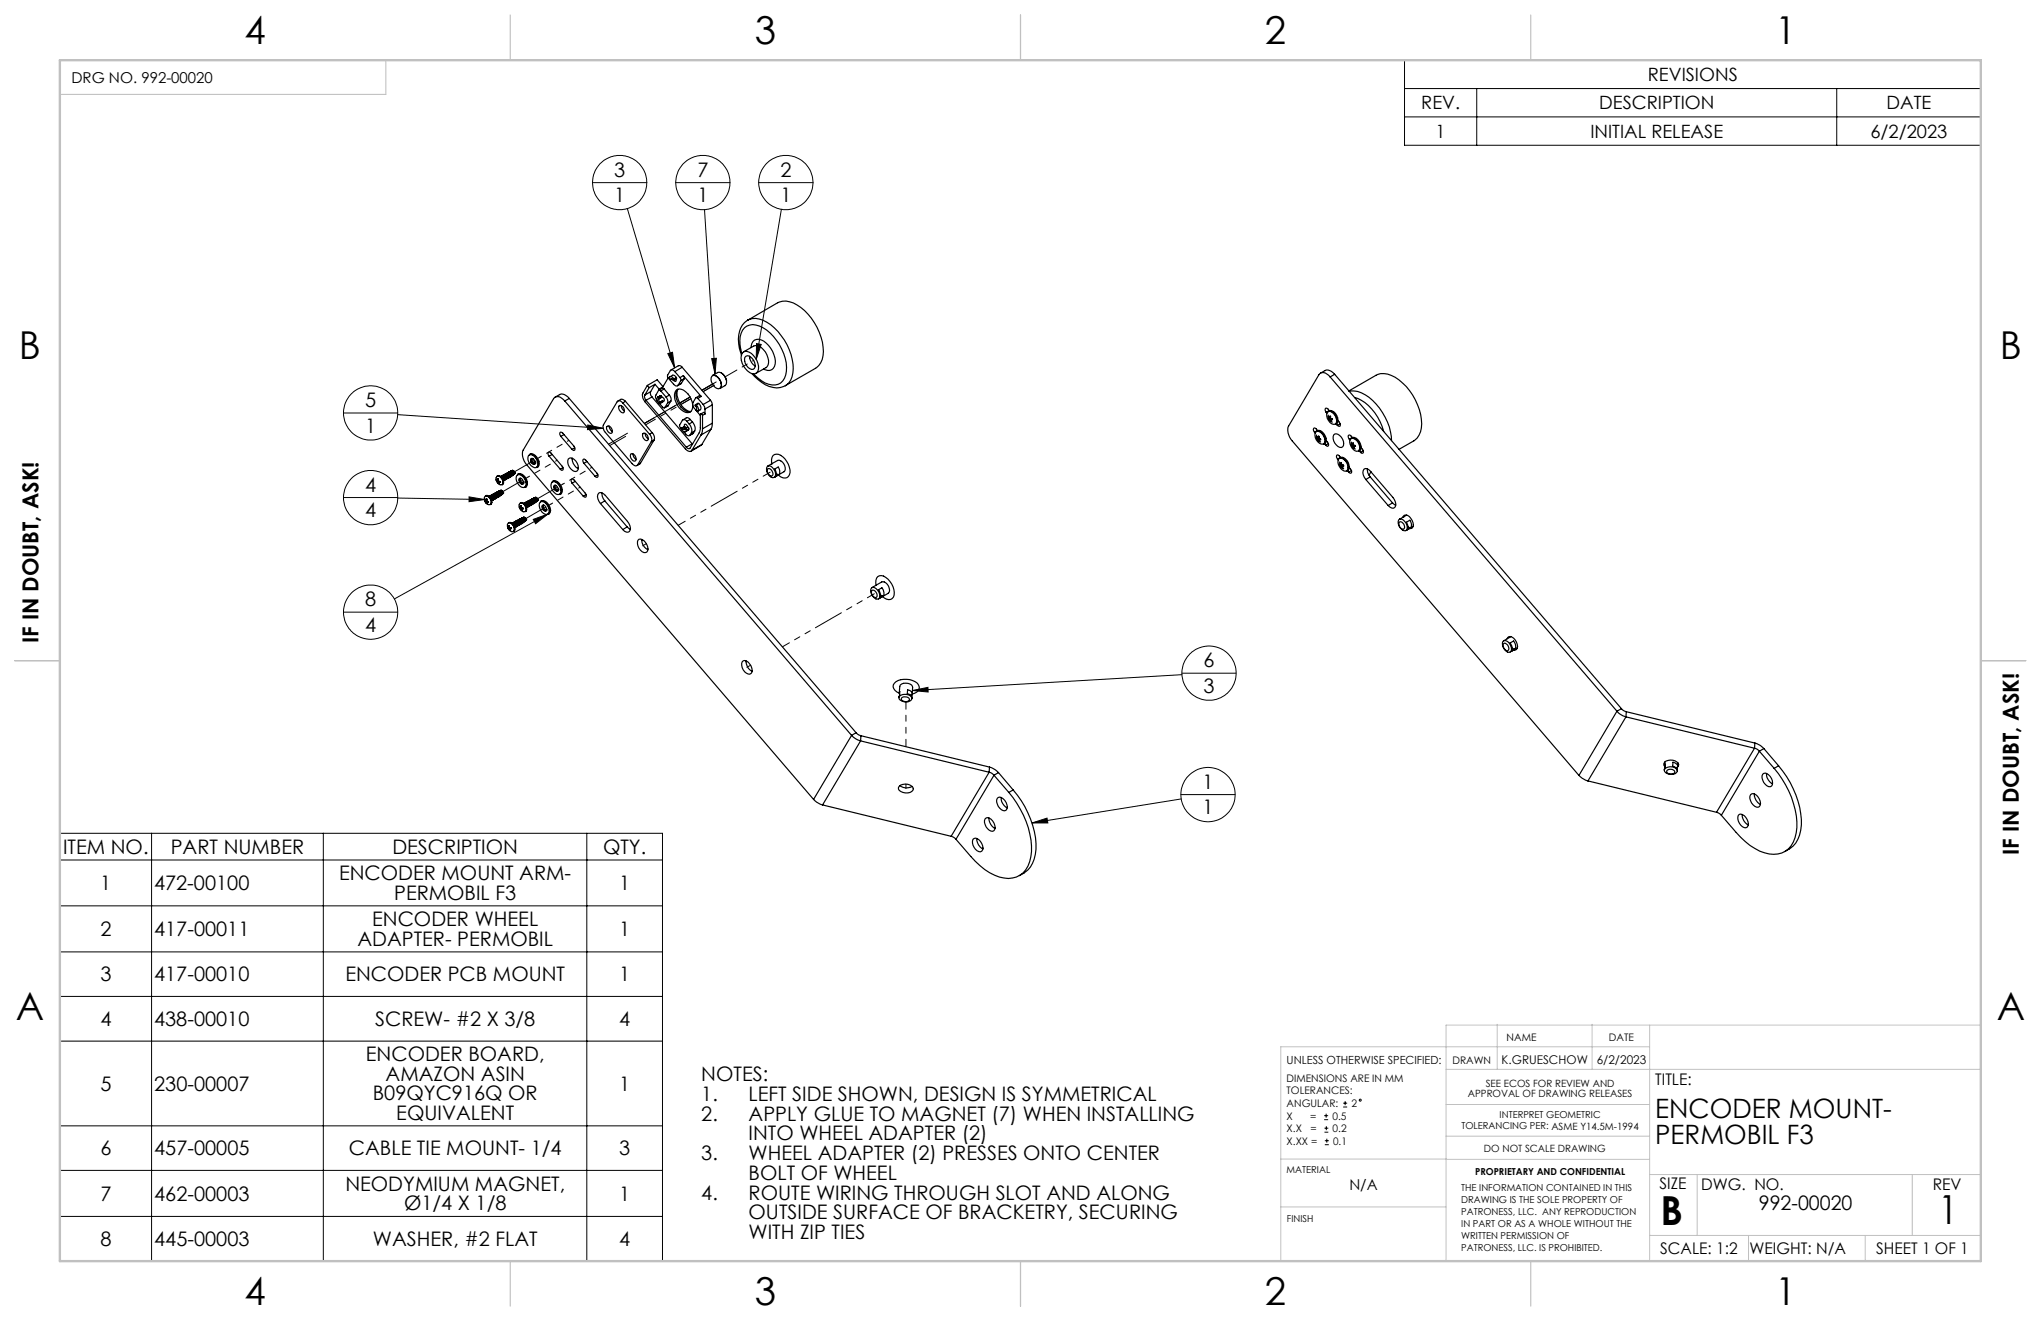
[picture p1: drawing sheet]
<svg xmlns="http://www.w3.org/2000/svg" width="432mm" height="279mm" viewBox="0 0 432 279" stroke-linecap="round" stroke-linejoin="round" font-family="sans-serif">
<g fill="none" stroke="#000" stroke-width=".21">
<path d="M297.1 12.7h122v18h-122zM297.1 18.7h122M312.4 18.7v12M388.6 18.7v12M125.3 38.6h11.5M142.9 38.6h11.5M160.5 38.6h11.5M297.1 24.7h122M132.7 44.1l10 33.7M149 44.3l2.3 34.8M165.3 44.3l-5.3 31.7M141.3 74.8l1-.3 .4 3.3z"/>
<path d="M150.6 75.8h1l-.3 3.3zM160.1 72.7l.9 .1-1 3.2zM72.7 87.3h11.4M84.1 87.7l43.5 2.9M124.4 89.9l3.2 .7-3.3 .3zM72.7 105.2h11.4M84.1 105.3l18.5 .4M99.2 105.1l3.4 .6-3.4 .4zM112.8 109.9l3.1-1.2-2.6 2.1zM115.9 108.7l-32.5 18M72.7 129.5h11.4M193 146l3.3-.6 .1 1z"/>
<path d="M250 142.4h11.5M250 142.7l-57 3.3M12.7 176.2h127.5v90.5h-127.5zM32.1 176.2v90.5M68.4 176.2v90.5M124.1 176.2v90.5M218.3 174.1l3.2-1.1 .2 1.1zM249.8 168.1h11.5M249.9 169l-31.6 5.1M12.7 181.9h127.5M12.7 191.6h127.5M12.7 201.3h127.5"/>
<path d="M12.7 210.7h127.5M12.7 220.2h127.5M12.7 238.1h127.5M280.1 236.8h.9M280.1 236h.9M280.2 239.5h.8M280.2 238.6h.8M280.6 235.5v.9M280.6 238.2v.8M284.2 234.1h.8M284.2 233.3h.8M284.6 232.9v.9"/>
<path d="M12.7 247.5h127.5M12.7 257.3h127.5M280.3 242.1h.8M280.3 241.3h.8M280.7 240.8v.9"/>
<circle cx="131.1" cy="38.6" r="5.7"/>
<circle cx="148.7" cy="38.6" r="5.7"/>
<circle cx="166.3" cy="38.6" r="5.7"/>
<circle cx="78.4" cy="87.3" r="5.7"/>
<circle cx="78.4" cy="105.2" r="5.7"/>
<circle cx="78.4" cy="129.5" r="5.7"/>
<circle cx="255.8" cy="142.4" r="5.7"/>
<circle cx="255.6" cy="168.1" r="5.7"/>
<circle cx="287.8" cy="232.7" r=".21"/>
</g>
<g fill="none" stroke="#c0c0c0" stroke-width=".21">
<path d="M12.7 12.7h68.9v7.3h-68.9zM316.8 216.6v9.6M336.8 216.6v9.6M349 216.8v49.9M419.1 216.8h-113.2v49.7M305.9 226.2h113.2M305.9 233.6h43.1M349 221.4h-78v45.1M271 255.3h34.9M271 245.1h35M305.9 240.3h43.1M306 245.2h43"/>
<path d="M349 248.4h70.1M359.1 248.4v12.9M404.6 248.4v12.9M349 261.3h70.1M369.9 261.3v5.4M394.6 261.3v5.4"/>
</g>
<path d="M108 3.2v9.5M215.9 3.2v9.5M323.8 3.2v9.5M3.1 139.7h9.6M419.1 139.7h9.5M108 266.7v9.6M215.9 266.7v9.6M323.8 266.7v9.6" fill="none" stroke="#c0c0c0" stroke-width=".25"/>
<path d="M12.7 12.7h406.4v254h-406.4z" fill="none" stroke="#c0c0c0" stroke-width=".5"/>
<path d="M141.3 74.8l1-.3 .4 3.3zM150.6 75.8h1l-.3 3.3zM160.1 72.7l.9 .1-1 3.2zM193 146l3.3-.6 .1 1zM218.3 174.1l3.2-1.1 .2 1.1zM99.2 105.1l3.4 .6-3.4 .4zM124.4 89.9l3.2 .7-3.3 .3zM112.8 109.9l3.1-1.2-2.6 2.1z" fill="#000"/>
<g fill="none" stroke="#000" stroke-width=".25">
<path d="M141.4 79.9l-1.3 2.2M141.7 79.7l.8-.4 .6 .6M142.8 78.6a.57 .57 0 0 0-1-.2l-.6 1.3 1.3 1.6a.58 .58 0 0 0 1 .2M142.8 78.6l1.1 1.3M143.1 79.9l.1 .2-.6 .4v.1h.4v-.4M143.1 79.9l-.5 .3M143.9 79.9l.1 .6M144.3 77.7l-.4-.3-.4-.1-1.5 .9M144.3 77.7l-1.5 .9M144.3 77.7l6 7M144.6 79.4l.1 .7M144.6 79.4l3.7 4.5"/>
<path d="M144.6 79.4l-.7 .5M150.6 79.6a1.34 1.34 0 0 1 1.8 1 1.03 1.03 0 0 1-.4 1.6 2.05 2.05 0 0 1-1.4-2.6zM150.7 79.4l1.1-.6a1.46 1.46 0 0 1 1.7 1.2 1.28 1.28 0 0 1-.1 1.6l-1.1 .6a1.88 1.88 0 0 0-1.5-2.8zM152.6 78.9a2.34 2.34 0 0 1 1.1 1.6M157 74.8a5.7 5.7 0 0 1 .5-5.5 3.2 3.2 0 0 1 3.9 0 10.6 10.6 0 0 1 5 9.2 2.86 2.86 0 0 1-1.5 2.7 2.86 2.86 0 0 1-3-.2l-1.5-1-1-.9M157 74.8a1.5 1.5 0 0 1 2.4 .4 3.2 3.2 0 0 1 .8 3.6 1.34 1.34 0 0 1-2.1-.4 3.5 3.5 0 0 1-1.1-3.6zM157.3 74.4l2.2-1.2a2.11 2.11 0 0 1 2.4 1.2 2.6 2.6 0 0 1 .2 3.4l-2.2 1.2M157.8 75.4a1.72 1.72 0 0 1 2 1.8l-.2 .7a1.37 1.37 0 0 1-1.9-1 1.33 1.33 0 0 1 .1-1.5zM158.3 67.7a4.7 4.7 0 0 0-2 5l.6 2.5M158.6 75.4a2.56 2.56 0 0 0 1.2 2M158.9 73.5a1.59 1.59 0 0 1 .8-1.6 1.59 1.59 0 0 1 1.9 .2 5.3 5.3 0 0 1 2.3 5.4 1.49 1.49 0 0 1-2.4 .6M159.1 79a6.7 6.7 0 0 0 6 3l1.1-.4 6.3-3.7a4.2 4.2 0 0 0 1.6-4.5 12.3 12.3 0 0 0-6.3-9.3 3.8 3.8 0 0 0-3.3-.1l-6.3 3.7a3.9 3.9 0 0 1 4 .5 12 12 0 0 1 5.5 10.7 3.5 3.5 0 0 1-1.5 2.7"/>
<path d="M279.4 78.9a2.01 2.01 0 0 1 1.6-.6l.7 .3 .7 .6M281.4 79.7l-.3-.3a1.31 1.31 0 0 0-2.1-.2l-6.4 10.9a3.1 3.1 0 0 0 .8 3.2l60.6 70.7M281.4 79.7l60.7 70.7M282.4 79.2l-1 .5M282.4 79.2l60.6 70.7M107.4 100h.1M107.5 100l-.3 .2M107.5 100l.6 .5M107.5 100h.1M107.7 99.8h.1M107.8 99.8l-.2 .2M107.8 99.8l.3 .2"/>
<path d="M107.8 99.8h.1M107.8 99.8l.6 .5M108 99.9a.39 .39 0 0 1 .4 .1 .39 .39 0 0 1 0 .4M108 99.7h.1M108.1 99.7l-.2 .1M108.1 99.7l.6 .5M108.1 99.7h.1M108.1 99.7l.3 .1 .3 .3M108.3 99.7a.38 .38 0 0 1 .4 .1 .38 .38 0 0 1 .1 .5M108.4 99.6l-.2 .1M108.4 99.6l.5 .4M108.5 99.5l.5 .5"/>
<path d="M108.5 99.5l-.2 .1M108.5 99.5l-.1 .1M109 100h.1M109 100h-.1M111.8 96.4a.89 .89 0 0 1 1.5 .4 1.35 1.35 0 0 1 0 2.1 1.96 1.96 0 0 1-1.5-2.5zM112 96.1a1.32 1.32 0 0 1 1.8 .9 1.15 1.15 0 0 1-.2 1.9 1.88 1.88 0 0 0-1.3-2.8zM112.3 97.1a.68 .68 0 0 1 .8 .2 .68 .68 0 0 1 0 .8h-.4l-.3-.3zM112.6 97a.8 .8 0 0 0 .6 1M112.8 97h-.3a.69 .69 0 0 0 .6 1l.1-.2M113.3 97.5v.4a.39 .39 0 0 1-.6 .2l-.3-.4M116.2 96.5l-.3-.6 .3-.3 2.9 3.2v.6l-.2 .1-.4-.3M116.2 96.5l2.3 2.7"/>
<path d="M116.8 96.1l-.6 .4M117.4 84a2.01 2.01 0 0 1 1.7-.6l.7 .3 .6 .6M118.6 92.3l-.2-.4 .2-.5 .5 .2 2.3 2.8 .2 .4v.4l-.2 .1-.4-.3M118.6 92.3l2.4 2.7M119.1 98.9l-.6 .3M119.3 91.9l-.7 .4M119.5 84.8l-.3-.3a1.29 1.29 0 0 0-2.1-.2l-6.4 10.9a3.1 3.1 0 0 0 .8 3.2l60.6 70.7M119.5 84.8l60.7 70.7M120.2 97.1a1.28 1.28 0 0 1 1.9 .9 1.25 1.25 0 0 1-.3 1.7 2.08 2.08 0 0 1-1.6-2.6zM120.4 84.3l-.9 .5M120.4 84.3l60.7 70.7M121.1 96.9a2.32 2.32 0 0 0 1.2 2.2"/>
<path d="M121.6 94.7l-.6 .3M123.5 98l-.2-.6 .3-.3 2.8 3.2 .1 .4-.1 .3-.5-.2M123.5 98l2.4 2.8M124.2 97.6l-.7 .4M128.4 90.2l.2-.1a1 1 0 0 1 .7 1.6 1.11 1.11 0 0 1-.9-1.5zM128.9 90.1l.1 .6 .5 .6M130.7 84.8l.8-.4 .8 .5M131 85.9a.88 .88 0 0 1 1 .3 .88 .88 0 0 1-.1 1.1 1.11 1.11 0 0 1-.9-1.4zM131.4 85.8l.2 .6 .5 .6M131.8 85.2a.74 .74 0 0 0-1.2-.2l-2.9 4.9a1.67 1.67 0 0 0 .4 1.5l5.6 6.7a.7 .7 0 0 0 1.2 .2M131.8 85.2l5.6 6.6M132.3 84.9l-.5 .3"/>
<path d="M132.3 84.9l5.7 6.6M133.4 96.1l.2-.1a1.01 1.01 0 0 1 .8 1.5 1.06 1.06 0 0 1-1-1.4zM133.9 96l.2 .6 .5 .6M135.5 98l-.7 .5M135.5 98l-.6 .3M136 91.8l.1-.2a1.01 1.01 0 0 1 .8 1.6 1.06 1.06 0 0 1-.9-1.4zM136.4 83.6v.6l.3 .5M136.5 91.7l.1 .6 .6 .5M136.7 84.7l8.5 9.9M136.9 81.5l-.9 1.6a1.85 1.85 0 0 0 .5 1.9l8.5 9.9a.87 .87 0 0 0 1.4 .3M136.9 81.5l.4 .5M136.9 81.5l2.1-1.2 1.3 1.5"/>
<path d="M137.3 82l-.9 1.6M137.4 91.8a1.47 1.47 0 0 1 .4 1.6M137.7 82.8a1.11 1.11 0 0 0 .2 1.2M137.7 82.8l-1.3 .8M137.8 93.4l-2.9 4.9M137.9 84l8.5 9.9M137.9 84l-1.2 .7M138 91.5a1.47 1.47 0 0 1 .4 1.6M138 91.5l-.6 .3M138.4 93.1l-.6 .3M138.4 93.1l-2.9 4.9M138.6 81.3l-.9 1.5"/>
<path d="M138.6 81.3l.9 1M138.6 81.3l-1.3 .7M139.2 84a.88 .88 0 0 0 .5 1.3v-.1M139.2 84l.3 .2M139.4 84.3l-.1 .3 .3 .5M139.5 82.3l.1 .1M139.5 84.2l-.1 .1M139.6 85.4l.6 .8 .2 .1 .3-.1M139.6 85.1l.1 .1M139.7 83.7l.3 .3M139.7 83.7h.1M139.7 83.7l-.5 .3"/>
<path d="M139.8 82.7l-.2-.2-.3 .1-.5 .9a1.22 1.22 0 0 0 .3 1.4M139.8 82.7l1.1 1.3M139.9 84.1a.49 .49 0 0 1 .6 .2 .49 .49 0 0 1-.1 .6l-.3-.1M139.9 84.1l-.5 .2M140 84l-.1 .1M140 84l-.5 .2M140.1 84.8l.1 .1M140.1 84.8l-.5 .3M140.2 84.9v.2l-.5 .3M140.2 84.9l-.5 .3M140.3 81.8l-.8 .5M140.5 82.3l-.3-.2-.8 .4"/>
<path d="M140.5 82.3l1.1 1.3M140.5 82.3l-.7 .4M140.9 84a1.35 1.35 0 0 1 .3 1.3M141.2 85.3l-.5 .9M141.4 85.8l-.8 .5M141.4 85.8l-.7 .4M141.6 83.6a1.27 1.27 0 0 1 .3 1.2M141.6 83.6l-.7 .4M141.9 80.3h-.1M141.9 80.3l.2-.1-.3 .1M141.9 84.8l-.5 1M141.9 84.8l-.7 .5"/>
<path d="M142.6 80.2l-.1-.2a.45 .45 0 0 0-.5-.4 .45 .45 0 0 0-.4 .5l.2 .2M142.6 80.2v.2h-.2a.29 .29 0 0 0-.2-.3 .29 .29 0 0 0-.3 .2M143.4 82.3a2.59 2.59 0 0 0 .3 3.2 2.55 2.55 0 0 0 2.5 1.6M143.4 82.3a3.9 3.9 0 0 0 2.7 4.7M144 80.5l-.5 1M144.2 81l-.9 .6M144.2 81l-.7 .5M144.3 90.5l-.1 .1a.67 .67 0 0 0 1 .6v-.2M144.3 90.5l.1 .1M144.4 90.6a.29 .29 0 0 0 .3 .3 .29 .29 0 0 0 .3-.2M144.6 91.3l.5 .5a.62 .62 0 0 0 .9 .2M144.7 80.1l-.5 .9"/>
<path d="M144.7 80.1l-.7 .4M144.8 90.2l.1 .1M144.8 90.2l-.6 .4M144.8 90.2l-.5 .3M144.9 90.3l-.1-.4a.45 .45 0 0 1 .5 0 .45 .45 0 0 1 .2 .5M144.9 90.3l-.5 .3M145 90.7l.2 .3M145.3 89.1a.58 .58 0 0 0-.9-.2l-.6 1.1 .4 .8M145.3 89.1l.5 .6M145.5 90.4l.2 .3M145.5 90.4h.1M145.5 90.4l-.5 .3"/>
<path d="M145.7 90.7l-.7 .6M145.7 90.7l-.5 .3M145.8 89.7a1.85 1.85 0 0 1 .5 1.9M146 88.7l-.7-.4-.8 .5M146 88.7l.5 .6M146 88.7l-.7 .4M146.3 91.6l-.3 .4M146.4 93.9h.1M146.4 93.9l-1.2 .7M146.5 89.3a1.85 1.85 0 0 1 .5 1.9M146.5 89.3l-.7 .4M146.5 85.5a3.7 3.7 0 0 0-2.8-3.2 1.57 1.57 0 0 0-.9 2.3 3.5 3.5 0 0 0 2.8 2.7 1.22 1.22 0 0 0 .9-1.6"/>
<path d="M146.7 91.6l-.8 .5M146.7 91.6l-.7 .4M147 91.2l-.3 .4M147 91.2l-.7 .4M147.2 85.7l-.1-.1v.2a.84 .84 0 0 1 .2 1l.3 .2M147.2 85.7a.94 .94 0 0 1 .4 1.3M147.6 84.3l-.4-.2-.6 1a1.27 1.27 0 0 0 .3 1.3l1.3 1.5M147.6 84.3l1.2 1.2M147.8 85.3a.97 .97 0 0 1 .3 1.4l-.5 .3M147.8 85.3l-.7 .3M147.8 85.3l-.6 .4M148.3 87.5l.6-.3 .3 .4"/>
<path d="M148.3 92l-1.9 3.2M148.3 83.9l-.3-.2-.8 .4M148.3 83.9l-.7 .4M148.5 94l-2.3 1.4M148.5 94l-2.1 1.2M148.6 90.7l-.3 1.3M148.6 87.8l-.3-.3-.1 .3v3l-.2 .6-2 3.4a.5 .5 0 0 1-.8-.2M148.6 87.8v2.9M148.8 85.5l.4 1M149.2 87.6l-.6 .2M149.2 86.5v1.1M150.3 84.7l.4 .9"/>
<path d="M150.3 84.7l-1.5 .8M150.4 90.8l-2.1 1.2M150.4 90.8l-1.9 3.2M150.7 89.5l-.3 1.3M150.7 85.6v3.9M150.7 89.5l-2.1 1.2M150.7 85.6l-1.5 .9M162.3 98.7a.73 .73 0 0 1 1.1 .2 1.38 1.38 0 0 1 .3 2.1 1.72 1.72 0 0 1-1.4-2.3zM162.5 99.1a1.01 1.01 0 0 1 .8 1.5 1.01 1.01 0 0 1-.8-1.5zM163.3 98.1l.1-.1-1 .6M163.3 98.1l1.2-.7a1.57 1.57 0 0 1 1.4 2.4l-2.1 1.2M163.3 98.1a1.37 1.37 0 0 1 .1-1.4 1.37 1.37 0 0 1 1.3-.6 4 4 0 0 1 2.3 4.3 1.34 1.34 0 0 1-2.3 .1"/>
<path d="M163.9 99.2l.7-.4a1.35 1.35 0 0 1 .1 1.6l-.7 .5a1.33 1.33 0 0 0-.1-1.7zM277.9 90.6h.4l.4 .5-.6 .3-.2-.4zM278.1 91.4l.1 .2M278.3 91.4a1.21 1.21 0 0 1 1.8 1 .9 .9 0 0 1-.3 1.5 1.89 1.89 0 0 1-1.5-2.5zM278.5 91.2a.82 .82 0 0 1 1.3 .2 1.71 1.71 0 0 1 .4 2.4l-.1 .1a1.87 1.87 0 0 0-1.5-2.7zM278.6 92a1.25 1.25 0 0 0 .8 1.5M278.6 92.6v-.2l.2 .2M278.6 92.6l.1 .1M278.7 92.5l-.1 .1M278.7 92.7l.1 .1M278.8 92.8l.1 .2M278.9 92.5l.1-.2v.4"/>
<path d="M278.9 92.5l-.1 .1M278.9 93v.1M279 93.1v.1l-.1-.1M279 92.5l-.3 .2M279 93.1h-.1M279 92.7l.4 .2v.1h-.2M279 93v.1M279 93h.2M279 92.4l-.1 .1M279 92.5l-.2 .1M279 92.7l-.2 .1M279.2 92.8l-.3 .2"/>
<path d="M279.2 92.9l-.2 .1M279.3 92.9l-.1 .1M280.2 93.9l.3 .3M280.4 86.4h.4l.4 .5-.6 .3-.2-.4zM280.6 87.2l.1 .2M280.6 93.2l.4 .5 .1 .4-.3 .3-.3-.2M281 87.1a1.75 1.75 0 0 1 1.8 1.8v.4a.59 .59 0 0 1-.8 .4 1.83 1.83 0 0 1-1-2.6zM281 87a1.29 1.29 0 0 1 1.8 .9 1.46 1.46 0 0 1 0 1.7l-.2 .1a1.89 1.89 0 0 0-1.3-2.8zM281 87.8a1.42 1.42 0 0 0 .9 1.5M281 93.8l-.5 .4M281.1 88.4l.1 .1M281.2 88.5l.1 .2"/>
<path d="M281.3 88.4l-.2-.1v.1M281.3 88.7l.1 .1M281.3 88.3l.1-.3 .1 .3M281.3 88.3v.1M281.4 88.8l.1 .2M281.5 88.3v.2M281.5 88.2l-.2 .1M281.5 88.3l-.2 .1M281.5 88.4l-.3 .1M281.5 88.3l-.4 .1M281.5 88.5l.4 .1M281.6 88.8v.2h-.1"/>
<path d="M281.6 88.5l-.3 .2M281.6 88.9l-.1 .1M281.7 88.7l-.1 .1M281.7 88.7l-.3 .1M281.8 88.6l-.2 .2M281.8 88.6l-.1 .1M281.9 88.6v.2l-.2-.1M282.2 92a1.28 1.28 0 0 1 1.9 .9 1.25 1.25 0 0 1-.3 1.8 2.08 2.08 0 0 1-1.6-2.7zM282.7 89.7l.2 .3M282.8 96.3l.2-.1 .6 .5-.6 .4-.2-.4zM283 97.1l.1 .2M283.1 89l.3 .3 .2 .6-.2 .3-.5-.2"/>
<path d="M283.2 97.2l.2-.2a1.75 1.75 0 0 1 1.6 2.5 1.46 1.46 0 0 1-1.8-1.2l-.1-.4zM283.4 96.9l.2-.1a1.82 1.82 0 0 1 1.6 2.7l-.2 .1a1.85 1.85 0 0 0-1.3-2.8zM283.4 97.7a1.33 1.33 0 0 0 .9 1.5M283.5 98.4l.1 .1M283.5 89.6l-.6 .4M283.6 98.3h-.1v.1M283.6 98.5l.1 .1M283.7 98.1l.1-.2 .1 .4M283.7 98.1v.2M283.7 98.3h-.1M283.7 98.6l.1 .1M283.8 98.1h-.1"/>
<path d="M283.8 98.7l.2 .2M283.8 98.2l-.1 .1M283.8 98.2l-.2 .1M283.9 98.3l.3 .1 .1 .2h-.2M283.9 98.3l-.3 .2M283.9 98.3l-.4 .1M284 98.6l.1 .4-.1-.1M284 98.7h-.2M284 98.8v.1M284.1 98.6h-.1M284.1 98.6l.1-.2-.2 .2M284.1 98.4l-.4 .2"/>
<path d="M285.1 99.6l.2 .3M285.3 92.1l.1-.1a.68 .68 0 0 1 .7 .5l-.6 .4zM285.4 82.7l5.7-3.3a4.4 4.4 0 0 1 4.9 1 12.3 12.3 0 0 1 4.7 10.1 3.8 3.8 0 0 1-1.6 2.7l-3.1 1.8M285.4 82.8a6.3 6.3 0 0 1 5.7 2.7 12.3 12.3 0 0 1 3.3 7.7M285.5 98.9l.4 .5 .1 .4-.2 .3-.5-.2M285.5 92.9l.1 .2M285.8 92.9a1.13 1.13 0 0 1 1.5 .7 1.43 1.43 0 0 1 0 1.8 1.78 1.78 0 0 1-1.8-1.9zM285.9 92.7a1.19 1.19 0 0 1 1.7 .8 1.31 1.31 0 0 1-.1 1.9 1.91 1.91 0 0 0-1.4-2.8zM285.9 93.5a1.31 1.31 0 0 0 .8 1.5M285.9 99.5l-.6 .4M286 94.2l.1 .1M286.1 94.3l.1 .1"/>
<path d="M286.2 93.9l.1-.2v.4l.4 .1M286.2 93.9v.2M286.2 94.1h-.2v.1M286.2 94.4l.1 .1M286.3 94.5l.1 .2M286.3 93.9h-.1M286.3 94l-.1 .1M286.3 94.1l-.2 .2M286.3 94.1l-.3 .1M286.5 94.4l-.1 .3M286.5 94.4l-.2 .1M286.5 94.6l-.1 .1"/>
<path d="M286.5 94.2l-.3 .2M286.6 94.4h-.1M286.6 84.1a10.1 10.1 0 0 1 6.1 7.2M286.7 94.2l-.2 .2M286.7 94.2l.1 .2h-.2M286.7 94.3l-.1 .1M287.6 95.4l.2 .3M288 94.7l.4 .5 .1 .4-.4 .3-.3-.2M288.4 95.3l-.6 .4M289.3 99.2a2.24 2.24 0 0 0 .6 1.7M290.1 99.8l-.5 .7M102.5 105.1l.2-.2a1.19 1.19 0 0 1 1 1.8 1.16 1.16 0 0 1-1.2-1.6z"/>
<path d="M102.6 105.8v-.1l.2 .1M102.6 105.8l.1 .1M102.6 105.8h.1M102.7 105.9v.2M102.7 106.1l.1 .1M102.7 104.9l.1-.1a1.19 1.19 0 0 1 1 1.9 1.23 1.23 0 0 0-1.1-1.8zM102.8 105.8l.2-.1-.3 .2M102.8 105.7l.2-.2v.4M102.8 105.7v.1M102.8 106.2l.1 .2M102.9 106.3l.1 .2-.1-.1M102.9 106.3v.1"/>
<path d="M103 105.9l.1 .2M103 106.2l-.1 .1M103 106.2h.1M103 105.6l-.2 .1M103 105.9l-.3 .2M103.1 106.1l.2 .2-.2-.1M103.1 106.1l-.3 .1M103.2 106.1l-.2 .1M103.3 106.1l-.2 .1M103.6 105h.1M103.6 105.2h.2a.3 .3 0 0 1 .3 .2 .3 .3 0 0 1-.1 .3M103.6 104.9h.2"/>
<path d="M103.6 104.9v.1M103.7 105l.6 .6M103.8 104.9l.6 .6M103.8 104.9l-.1 .1M103.9 104.7h.1M103.9 105l.2 .1a.3 .3 0 0 1 .3 .1 .3 .3 0 0 1 0 .4M103.9 104.7h.2M104 104.7l-.2 .3M104 104.7l.6 .7M104 105.7v.2M104 104.7h.1M104.1 104.7l.4 .4 .2 .4"/>
<path d="M104.2 104.6h.1M104.2 104.8h.3a.3 .3 0 0 1 .2 .2 .3 .3 0 0 1-.1 .4M104.2 104.6h.2M104.3 105.6l.1 .1-.3 .1M104.4 105.5l-.2 .3M104.4 105.5l-.1 .1M104.4 104.6l-.3 .2M104.4 104.6l.6 .6M104.4 104.6h.1M104.6 104.6l.4 .2v.4M104.6 105.4l.1 .2M104.7 105.6h-.3"/>
<path d="M104.7 104.4l-.3 .2M104.7 104.4l.6 .6M104.7 105.5l-.1 .1M104.7 105.5v.1M104.7 104.4h-.1M104.7 104.4h.1M104.9 104.5l.4 .1v.4M105 105.2v.1M105 105.2h.1M105 105.3l-.3 .1M105 105.3h.1M105 101.7l.2 .1"/>
<path d="M105 104.2h-.2l-.1 .2M105 104.2l.6 .6M105 105.3l-.1 .1M105.1 104.2l.5 .6M105.1 104.2h-.2M105.1 104.2h-.1M105.1 100.8a1.15 1.15 0 0 1 1.3 1.4 .66 .66 0 0 1-1.2-.1l-.2-.7zM105.2 101.8v.1M105.2 100.7a1.14 1.14 0 0 1 1.1 .5 1.14 1.14 0 0 1 0 1.3 1.19 1.19 0 0 0-1.1-1.8zM105.2 104.3l.4 .2 .1 .3M105.2 104h.1M105.2 101.6l-.2-.1v.2"/>
<path d="M105.2 101.9l.1 .2M105.3 101.5v-.3l.1 .1v.3M105.3 101.5l-.1 .1M105.3 105v.2M105.3 105.2l-.3 .1M105.3 104h.1M105.3 105.2h.1M105.3 105h.1M105.3 102.1l.1 .1M105.3 104l-.2 .2M105.3 104l.4 .3M105.3 105.2h-.1"/>
<path d="M105.4 104l.5 .6M105.4 101.6l.1 .2h.3M105.4 101.4l-.1 .1M105.4 101.6h-.2M105.4 101.6l-.2 .2M105.4 101.6l-.4 .1M105.5 102l.1 .3-.2-.1M105.5 102h.1M105.5 104.1h.3l.2 .5M105.5 101.8l-.3 .1M105.5 102.2h-.1M105.6 103.9h.1"/>
<path d="M105.6 101.9l-.3 .2M105.6 104.8v.2l-.3 .1M105.6 103.9l-.2 .1M105.6 103.9l.6 .7 .1-.1M105.6 104.8v.2M105.6 104.8h.1M105.7 104.8h.1M105.7 104.9h.1M105.7 104.3l.2 .3M105.7 103.9l.5 .3 .1 .3M105.7 101.8l-.2 .2M105.7 103.9h-.1"/>
<path d="M105.8 101.8l-.2 .2M105.8 101.8v.2h-.2M105.8 103.9h.1a.41 .41 0 0 1 .4 .6l.2-.1M105.9 104.6l.1 .1M105.9 103.8h-.1M105.9 103.8l.6 .5M105.9 104.6h.1M106 104.6h.1M106 104.7l-.1 .1M106 104.7h.1M106 100.7h.2M106 103.7l.5 .5"/>
<path d="M106 103.7l-.1 .1M106.1 101l.4 .2v.3M106.2 100.7l-.3 .2M106.2 100.7l.6 .5M106.2 100.7h.1M106.3 104.5l-.1 .1M106.4 100.5h.1M106.4 100.8l.4 .1 .1 .5M106.5 100.5l-.2 .3M106.5 100.5l.6 .6M106.5 101.5v.1M106.5 104.3v.1"/>
<path d="M106.5 100.5h.1M106.5 104.4h-.1M106.5 100.5l.5 .3 .1 .3M106.5 104.2v.1M106.7 100.4h.1M106.8 100.6l.3 .2 .1 .4M106.8 101.2v.3M106.8 100.4l-.2 .1M106.8 100.4l.6 .5M106.8 101.2h.1M106.8 101.5l-.2 .1M106.8 101.2l.1 .2"/>
<path d="M106.8 100.3l.7 .6M106.8 100.3l-.1 .1M106.8 100.3v.1M106.9 101.4l-.2 .2M106.9 101.4l-.1 .1M107 100.2h.1M107.1 100.4a.37 .37 0 0 1 .4 .6M107.1 101.1l.1 .2M107.1 101.1h.1M107.1 100.2l-.2 .2M107.1 100.2l.7 .5M107.1 101.1l.1 .1"/>
<path d="M107.1 100.2h.1M107.2 101.3l-.3 .1M107.2 101.2l-.2 .2M107.2 101.2v.1M107.4 100.3l.4 .2v.3M107.4 100.9l.1 .2M107.5 100.9v.2M107.5 111.7l.1 .1M107.5 100.9h-.1M107.5 101.2h-.1M107.5 101.1l-.3 .1M107.5 101.1h.1"/>
<path d="M107.5 101.1l-.1 .1M107.5 111.6l-.1-.1 .1 .2M107.6 110.6a1.22 1.22 0 0 1 1 1.8 1.17 1.17 0 0 1-1.1-.6 1.17 1.17 0 0 1 .1-1.2zM107.6 111.8h.1M107.6 111.5l-.1 .1M107.6 110.6a1.17 1.17 0 0 1 1.1 .5 1.17 1.17 0 0 1 0 1.3 1.22 1.22 0 0 0-1.1-1.8zM107.6 111.5h.2l-.3 .1M107.6 111.4l.1-.2 .1 .4M107.6 111.4v.1M107.7 111.8l.1 .2M107.7 100l.2 .1a.33 .33 0 0 1 .3 .2 .33 .33 0 0 1-.1 .3M107.7 111.3l-.1 .1"/>
<path d="M107.8 100.7v.2M107.8 112l.1 .2M107.8 100.7h.1M107.8 100.9l-.3 .2M107.8 111.6l.4 .1M107.8 111.6l-.2 .2M107.8 111.5l-.3 .2M107.8 100.9l-.1 .1M107.8 100.9h.1M107.9 111.9l.1 .3h-.1M107.9 111.9l-.1 .1M107.9 112.1v.1"/>
<path d="M108 111.8l-.1 .1M108 111.7l-.3 .1M108.1 100.5v.2M108.1 100.5h.1M108.1 100.7l-.3 .2M108.1 100l.3 .3M108.1 100.5l.1 .2M108.2 111.7v.1h-.2M108.2 100.7l-.2 .2M108.2 100.7h-.1M108.2 111.7l-.3 .2M108.2 111.7l-.2 .1"/>
<path d="M108.4 100.3v.2M108.4 100.3h.1M108.4 100.5l-.2 .2M108.4 110.6l.7 .5M108.4 110.6h.1M108.4 100.3l.1 .2M108.4 110.9a.41 .41 0 0 1 .6 .5M108.5 100.5l-.2 .1M108.5 100.5h-.1M108.5 110.6l.7 .4M108.7 100.2v.1M108.7 100.3l-.2 .1"/>
<path d="M108.7 100.1l.1 .2M108.7 110.5h.1M108.7 100.1v.1M108.8 100.3l-.2 .1M108.8 110.7a.41 .41 0 0 1 .4 .1 .41 .41 0 0 1 .1 .4M108.8 100.3h-.1M108.8 110.5l-.1 .1M108.8 110.5l.7 .3M108.8 111.2l.1 .2zM108.8 110.4l.5 .2 .2 .2M108.8 110.4v.1M108.9 100l.1 .1"/>
<path d="M108.9 111.4h.1M109 100l-.2 .2 .2-.1M109 100v.1M109 110.3h.1M109.1 110.6a.39 .39 0 0 1 .4 0 .39 .39 0 0 1 .1 .5M109.1 110.3h-.1M109.1 110.3l.7 .4M109.1 111.1l.1 .1M109.1 110.2l.5 .2 .2 .3M109.1 110.2v.1M109.2 111l.1 .2M109.2 111l-.1 .1"/>
<path d="M109.2 111.2l-.3 .3M109.2 111.2h.1M109.3 111.2l-.2 .3M109.3 100.6l.2-.2a1.75 1.75 0 0 1 1.5 2.6 1.5 1.5 0 0 1-1.7-1.3l-.1-.4zM109.4 110.3l.5 .2v.3M109.4 110.1l-.1 .1M109.4 110.1l.7 .4M109.4 110.1h.1M109.5 110.8v.3M109.5 110.1l.6 .4M109.5 110.1h-.1M109.5 110.8h.1"/>
<path d="M109.5 110.8l.1 .3M109.5 100.3h.2a1.81 1.81 0 0 1 1.6 2.7l-.2 .1a1.87 1.87 0 0 0-1.2-2.8zM109.5 111.1l-.2 .2M109.5 111.1h.1M109.6 111.1l-.2 .2M109.7 109.9h.1M109.7 110.2a.41 .41 0 0 1 .5 .5M109.7 109.9l-.1 .1M109.7 109.9l.7 .4M109.8 110.7l.1 .2M109.8 109.9l.7 .4M109.8 110.7h.1"/>
<path d="M109.8 110.7l.1 .1M109.8 101.2a.69 .69 0 0 1 .8 .3 .69 .69 0 0 1 0 .8l-.2 .1-.4-.3-.2-.5zM109.9 110.9l-.2 .3-.1-.1M109.9 110.8l-.2 .3M109.9 110.8v.1M109.9 106.5a.97 .97 0 0 1 1.4 1v.3a.67 .67 0 0 1-.7 .4 .67 .67 0 0 1-.6-.5l-.2-.6zM109.9 107.4l.1 .1M110 109.7h.1M110 110a.39 .39 0 0 1 .5 .1 .39 .39 0 0 1 .1 .4M110 107.5l.1 .1M110.1 109.7l-.1 .1M110.1 109.7l.4 .2"/>
<path d="M110.1 109.7h.1M110.1 110.5l.1 .2M110.1 109.7h.3l.4 .4M110.1 107.3h-.2v.1M110.1 106.4a1.16 1.16 0 0 1 1.1 .5 1.16 1.16 0 0 1 0 1.3 1.25 1.25 0 0 0-1.1-1.8zM110.1 101.2v.5l.6 .5M110.1 107.2v-.3l.2 .1v.4M110.1 107.2v.1M110.1 107.6l.1 .2M110.1 110.9h.1M110.1 110.5h.1M110.2 110.7l-.3 .2"/>
<path d="M110.2 110.7l-.1 .2M110.2 110.7h.1M110.2 109.9v.1M110.2 107.8l.1 .2M110.2 107.1l-.1 .1M110.3 101.2h-.1a.56 .56 0 0 0-.2 .7 .56 .56 0 0 0 .7 .3v-.2M110.3 107.2l-.2 .1M110.3 107.3l-.4 .1M110.3 107.4l.2 .1M110.3 107.4l-.3 .1M110.4 109.6h-.1M110.4 109.6l.6 .4"/>
<path d="M110.4 107.7l.1 .3h-.2M110.4 107.7l-.2 .1M110.4 109.7l.4 .2 .1 .4M110.4 110.3l.1 .2M110.4 107.5l-.3 .1M110.4 107.9l-.1 .1M110.5 109.9l.2 .2M110.5 110.3l.1 .2M110.5 107.5h.2M110.5 110.3h-.1M110.5 109.5l.6 .4M110.5 107.6l-.1 .1"/>
<path d="M110.5 109.5l-.2 .1M110.5 109.5l-.1 .1M110.5 110.5v.2l-.3 .1M110.6 110.5h.1M110.6 110.5l-.2 .3M110.6 107.5l-.2 .2M110.7 109.6l.4 .1 .1 .4M110.7 107.5v.1h-.2M110.7 107.5l-.2 .1M110.7 110.1l.1 .2M110.8 110.1v.2M110.8 110.1h-.1"/>
<path d="M110.8 110.3v.2l-.3 .1M110.8 101.8l.1 .2a.38 .38 0 0 1-.5 .4l-.5-.4M110.8 109.4l-.2 .1 .7 .3M110.8 110.3l-.1 .3M110.8 109.4l.6 .4M110.8 109.4h.1M110.8 110.3h.1M110.9 110.3h.1M110.9 106.7a.41 .41 0 0 1 .5 .5M111 106.4h.1M111 106.4l.7 .5M111 110l.1 .1"/>
<path d="M111 106.4h-.1M111.1 109.9l.1 .2M111.1 109.9l-.1 .1M111.2 110.1l-.2 .2 .1-.2M111.2 110.1h-.1M111.2 106.5h.1a.43 .43 0 0 1 .5 .5M111.2 106.3h.1M111.3 109.8v.1M111.3 106.3l-.1 .1M111.3 106.3l.7 .4M111.3 109.9l-.1 .2M111.3 106.2l.7 .5"/>
<path d="M111.3 106.2v.1M111.4 109.8v.1M111.4 109.8h-.1M111.4 109.9l-.2 .2M111.4 109.9h-.1M111.4 107.2h.1M111.5 106.3h.1a.39 .39 0 0 1 .5 .5M111.7 106.9v.2M111.7 106l-.2 .3M111.7 106l.6 .5M111.7 106h.1M111.7 106l-.2 .1"/>
<path d="M111.7 106.9l.1 .2M111.7 106.9h.1M111.7 107.1l-.2 .2-.2-.2 .1 .1M111.7 107.1h.1M111.8 107h.1M111.8 107.1l-.2 .2M111.9 105.9h.1M111.9 106.2a.39 .39 0 0 1 .4 .1 .39 .39 0 0 1 .1 .4M112 106.7v.2M112 105.9l-.2 .2M112 105.9l.6 .4M112 105.9h.1"/>
<path d="M112 106.7l.1 .2M112 105.9h.3l.3 .4M112 107.1h-.1M112 106.7h.1M112 106.9l-.3 .2M112 106.9h.1M112.1 106.9l-.1 .1M112.1 106.8v.1M112.2 105.7h.1M112.2 106a.38 .38 0 0 1 .4 .1 .38 .38 0 0 1 .1 .4M112.3 106.5l.1 .2M112.3 105.7l-.2 .2"/>
<path d="M112.3 105.7l.6 .5M112.3 106.5h.1M112.3 106.5v.4M112.3 105.7l.7 .4M112.3 105.7h-.1M112.3 106.9h-.1M112.3 105.7h.1M112.4 106.7l-.1 .2h-.3M112.5 105.8a.39 .39 0 0 1 .5 .1 .39 .39 0 0 1 0 .4M112.6 105.5l.7 .4M112.6 105.5h.1M112.6 105.5h-.1"/>
<path d="M112.6 106.3l.1 .2M112.6 105.5l-.2 .2M112.6 105.5l.4 .2M112.6 106.3h.1M112.7 106.5l-.3 .2M112.7 106.5l-.2 .3M112.7 106.5h.1M112.9 105.6a.38 .38 0 0 1 .4 .1 .38 .38 0 0 1 0 .5M112.9 106.2l.1 .1M112.9 105.4l-.2 .1M112.9 105.4l.6 .4M112.9 105.3l.4 .1 .3 .4"/>
<path d="M112.9 105.3v.1M113 105.7l.2 .3M113 106.1v.2l-.1 .2M113 106.1l-.1 .1M113 106.3l-.1 .2h-.2M113.2 105.4a.41 .41 0 0 1 .5 .5M113.2 105.2l-.1 .2M113.2 105.2l.6 .5M113.2 106l.1 .2M113.3 105.9v.3l-.1 .1M113.3 105.9l-.1 .1M113.3 106.2l-.3 .2"/>
<path d="M113.3 105.2h.1M113.3 105.2l.6 .4M113.3 105.2h-.1M113.5 105.8l.1 .1M113.6 105.9l-.3 .3M113.6 105.8l.1 .1M113.6 105.8h-.1M113.7 105.9l-.2 .2M113.7 105.9h-.1M113.8 105.7h.1M113.8 105.7l-.1 .2M113.9 105.6v.1"/>
<path d="M113.9 105.7l-.2 .2M113.9 105.6l-.1 .1M113.9 105.7h-.1M114.2 106.3l.2-.1a1.72 1.72 0 0 1 1.7 2.2l-.1 .3a1.42 1.42 0 0 1-1.8-1.2l-.1-.5zM114.4 106l.1-.1a1.87 1.87 0 0 1 1.7 2.7l-.2 .2a1.89 1.89 0 0 0-1.6-2.8zM114.7 107a.68 .68 0 0 1 .8 .2 .68 .68 0 0 1 0 .8l-.6-.2-.2-.4zM114.8 107.6l.6 .5 .3-.1v-.3M115 106.9a.82 .82 0 0 0 .6 .9M115.1 106.9h-.1a.55 .55 0 0 0-.1 .7 .55 .55 0 0 0 .7 .2v-.1M116.8 102a1.43 1.43 0 0 1 1.8 1.2 1.04 1.04 0 0 1-.3 1.4 1.78 1.78 0 0 1-1.5-2.6zM116.9 101.8a.91 .91 0 0 1 1.4 .4 1.54 1.54 0 0 1 .2 2.4 1.87 1.87 0 0 0-1.4-2.8zM117.2 102.7a.7 .7 0 0 1 .8 .3 .7 .7 0 0 1-.1 .9l-.6-.4-.1-.5z"/>
<path d="M117.3 103.4l.5 .5h.3l.1-.5M117.5 102.7l.1 .7 .4 .2M117.7 102.7h-.3a.63 .63 0 0 0 0 .7 .63 .63 0 0 0 .6 .3l.1-.2M121 102.2l-.2-.4 .2-.5 .5 .2 2.4 3 .1 .4-.1 .3-.5-.2M121 102.2l2.4 2.8M121.7 101.8l-.7 .4M124 104.6l-.6 .4M126.5 100.4l-.6 .4M127 106.5a1.91 1.91 0 0 1-.4-2.2 1.04 1.04 0 0 1 1.5 .5l4.7 5.5a1.87 1.87 0 0 1 .3 2.1 1.02 1.02 0 0 1-1.3-.4M127 106.5l4.8 5.5M127.4 104.2a2.24 2.24 0 0 0 .6 1.7M128 105.9l-1 .6"/>
<path d="M128 105.9l4.7 5.5M132.7 111.4l.6 .6M132.7 111.4l-.9 .6M135.2 114.1a1.92 1.92 0 0 1 1.6 2.7 1.48 1.48 0 0 1-1.8-1.3 1.2 1.2 0 0 1 .2-1.4zM135.8 114.1a2.32 2.32 0 0 0 1.3 2.2M164.2 100.2l.5 .2M289 101.4a1.91 1.91 0 0 1-.4-2.2 1 1 0 0 1 1.3 .5l4.8 5.5a1.87 1.87 0 0 1 .4 2.2 1.02 1.02 0 0 1-1.4-.5M289 101.4l4.7 5.5M289.9 100.9l-.9 .5M289.9 100.9l4.7 5.5M294.6 106.4l.7 .5M294.6 106.4l-.9 .5"/>
<path d="M295.9 110a.77 .77 0 0 1 1.2 .2 1.42 1.42 0 0 1 .3 2.1 1.73 1.73 0 0 1-1.5-2.3zM296.1 110.4a1.01 1.01 0 0 1 .9 1.5 1.01 1.01 0 0 1-.9-1.5zM296.8 109.4a.91 .91 0 0 1 .9-.5 .91 .91 0 0 1 .8 .7 1.78 1.78 0 0 1 .3 2.1l-.6 .1M296.9 109.4l.1-.1-.9 .5M297.6 108.9l-.6 .4M297.9 111.4l.4 .3a1.23 1.23 0 0 0 0-1.7l-.8 .5a1.23 1.23 0 0 1 .1 1.6M299 111.3l-1.6 .9M157 140l.2-.2a1.84 1.84 0 0 1 1.9 2l-.2 .7a1.49 1.49 0 0 1-1.9-1.3l-.1-.5zM157.8 139.8v.2a2.31 2.31 0 0 0 1.3 2M184.4 124.3a1.52 1.52 0 0 1 1.7 1.7v.4a.66 .66 0 0 1-1.1 .1 1.64 1.64 0 0 1-.6-2.2zM184.5 124.9a1 1 0 0 1 1 1.4 .97 .97 0 0 1-1-1.4zM184.5 124.3l2-1.2a1.59 1.59 0 0 1 1.4 2.4l-2.1 1.2"/>
<path d="M185.3 123.8a1.37 1.37 0 0 1 1.2-2.1 3.8 3.8 0 0 1 2.5 4.6 1.42 1.42 0 0 1-2.3-.1M185.8 124.7l.8-.4a1.51 1.51 0 0 1 .2 1.8l-.7 .4a1.51 1.51 0 0 0-.3-1.8zM186.3 125.9l.5 .2M318.1 135.6a1.4 1.4 0 0 1 1.6 1.3l.1 .4a.61 .61 0 0 1-.9 .6 1.86 1.86 0 0 1-.8-2.3zM318.1 136.1a.9 .9 0 0 1 1 .5 .9 .9 0 0 1-.2 1.1l-.4-.3a1.08 1.08 0 0 1-.4-1.3zM318.8 135.1a.64 .64 0 0 1 1-.4 2.07 2.07 0 0 1 1 2.7l-.6 .1M319.5 136l.7-.4a1.62 1.62 0 0 1 .3 1.7l-.7 .5a1.62 1.62 0 0 0-.3-1.8zM319.7 134.7l-1.6 .8M319.9 137.1l.6 .2M321 137l-1.5 .9M180.2 155.5a4 4 0 0 0 1.9 1.2M180.2 155.5l-8.1 13.6"/>
<path d="M181.1 155l1 .6M181.1 155l-.9 .5M182.1 156.7l27.2 6.6M182.1 156.7l-8.1 13.6M182.1 155.6l27.2 6.6M182.1 155.6v1.1M190.3 146.5l.1-1.3a1.56 1.56 0 0 1 2.6 0v1.6a1.33 1.33 0 0 0 1.4-1 1.33 1.33 0 0 0-.7-1.6 3.9 3.9 0 0 0-4.5 .3 1.41 1.41 0 0 0 1.1 2.1M190.3 147.2a1.91 1.91 0 0 1 2.6 .3 1.14 1.14 0 0 1-1.7 .9 .86 .86 0 0 1-.9-1.2zM190.3 146.9l.1-.6-.2 1.3M190.7 147.7a1.11 1.11 0 0 1 1.7 .2 .99 .99 0 0 1-1.7 0zM192.9 147a.87 .87 0 0 0-.9-1.1l-.1 .8a.96 .96 0 0 1 1 1M192.9 147v.3"/>
<path d="M192.9 147h-.2M342.1 150.4a3.7 3.7 0 0 0 1.9 1.2M342.1 150.4l-8.1 13.6M343 149.9l1.1 .6M343 149.9l-.9 .5M344 151.6l27.2 6.7M344 151.6l-8 13.6M344.1 150.5l27.2 6.7M344.1 150.5l-.1 1.1M371.2 158.3l.6 .2 .4 .4M371.2 158.3l-8.1 13.5M371.3 157.2a3.7 3.7 0 0 1 1.9 1.1"/>
<path d="M371.3 157.2l-.1 1.1M372.2 158.9l3.2 3.6M372.2 158.9l-8 13.5M373.2 158.3l-1 .6M373.2 158.3l3.1 3.7M172.1 169.1l.7 .6 1.2 .6M174 170.3l27.2 6.6M190.3 166.3a1.91 1.91 0 0 1 2.9 .5 1.53 1.53 0 0 1-2.2 .8 .86 .86 0 0 1-.7-1.3zM190.4 166.2a2.24 2.24 0 0 0 2.6 .1M201.2 176.9l1 .6M205.8 177.5a.97 .97 0 0 1 1.6 .5 1.35 1.35 0 0 1 0 2.2 2.09 2.09 0 0 1-1.6-2.7zM206.7 177.3a2.4 2.4 0 0 0 1.3 2.3"/>
<path d="M208.4 173.2a.97 .97 0 0 1 1.6 .4 1.35 1.35 0 0 1 0 2.2 2.03 2.03 0 0 1-1.6-2.6zM209.2 173a2.46 2.46 0 0 0 1.3 2.2M209.3 163.3l.5 .2 .5 .5M209.3 163.3l-8.1 13.6M209.3 162.2l1.3 .6 .6 .6M209.3 162.2v1.1M210.3 164l3.1 3.6M210.3 164l-8.1 13.5M211 168.8a.79 .79 0 0 1 1.2 .1 1.89 1.89 0 0 1 .7 2.4 1.48 1.48 0 0 1-1.9-1.2l-.1-.5zM211.2 163.4l-.9 .6M211.2 163.4l3.1 3.7M211.8 168.7a2.46 2.46 0 0 0 1.3 2.2"/>
<path d="M213.4 167.6a19 19 0 0 1 4.8 12.5 5.8 5.8 0 0 1-3.1 5.4 7.9 7.9 0 0 1-7.8-2.4l-1.9-1.9-3.2-3.7M214.3 167.1a19.1 19.1 0 0 1 4.9 12.5 5.8 5.8 0 0 1-3.5 5.6M214.3 167.1l-.9 .5M334 164l.7 .6 1.3 .6M336 165.2l27.1 6.6M352.2 161.1v.8M352.2 162.6a1.61 1.61 0 0 1 2.7 .5 1.71 1.71 0 0 1-2.8 0zM352.2 162.2l.1-.6-.2 1.3M352.2 162.1a.57 .57 0 0 1 0-.9 2.15 2.15 0 0 1 2.9 .2v.7l-.2 .2M352.6 163a.93 .93 0 0 1 1-.3 .93 .93 0 0 1 .7 .7l-.5 .3a.79 .79 0 0 1-1.2-.7zM354.9 162.3a.87 .87 0 0 0-1-1.1v.9a.96 .96 0 0 1 1 1M354.9 162.3l-.1 .4"/>
<path d="M354.9 162.3l-.3 .1M355 161.3l-.1 .8M363.1 171.8l1.1 .6M367.8 172.4a.97 .97 0 0 1 1.6 .5 1.35 1.35 0 0 1 0 2.2 2.09 2.09 0 0 1-1.6-2.7zM368.6 172.3a2.4 2.4 0 0 0 1.3 2.2M370.3 168.1a.97 .97 0 0 1 1.6 .5 1.35 1.35 0 0 1 0 2.1 2.03 2.03 0 0 1-1.6-2.6zM371.2 167.9a2.46 2.46 0 0 0 1.2 2.2M372.9 163.8a.79 .79 0 0 1 1.3 .1 1.87 1.87 0 0 1 .6 2.4 1.48 1.48 0 0 1-1.9-1.3l-.1-.5zM373.7 163.6a2.46 2.46 0 0 0 1.3 2.2M375.4 162.5a18.8 18.8 0 0 1 4.8 12.5 5.8 5.8 0 0 1-3.2 5.4 6.7 6.7 0 0 1-5.7-.9 16.1 16.1 0 0 1-4-3.4l-3.1-3.7M376.3 162a19.3 19.3 0 0 1 4.8 12.5 5.8 5.8 0 0 1-3.5 5.6M376.3 162l-.9 .5"/>
</g>
<g fill="none" stroke="#000" stroke-width=".21" stroke-dasharray="6.3 1.3 1.3 1.3 1.3 1.3">
<path d="M113.1 97.3l-4.2 2.5M114.2 96.7l-.4 .2M128.8 93.9l4-2.3M129 94.2l3.4-1.9M146 84l-2.1 1.2M146.2 84.3l-2.2 1.3M148.5 82.5l2.5-1.4M148.5 82.5l3-1.7M148.8 82.8l2.3-1.3M151 81.1l-2.5 1.4M151.1 81.5l-2.3 1.3M164 99.3v-.1"/>
<path d="M110.6 101.5l-4.2 2.5M111.7 100.9l-.4 .2M115.5 107.2l-4.2 2.4M116.6 106.6l-.4 .2M118 103l-4.2 2.4M119.1 102.4l-.4 .2M136 115.4l.8-.4M186 125l.1-.1M158 141.1l.8-.4M191.7 166.8v-1"/>
</g>
<path d="M191.7 157.9v-9.5" fill="none" stroke="#000" stroke-width=".21" stroke-dasharray="6.3 1.3 1.3 1.3 1.3 1.3" stroke-dashoffset="4.8"/>
<path d="M117.9 97.3l-6.2 3.6M120.4 93.1l-6.2 3.6M125.3 98.8l-6.2 3.6M122.8 103l-6.2 3.6" fill="none" stroke="#000" stroke-width=".21" stroke-dasharray="6.3 1.3 1.3 1.3 1.3 1.3" stroke-dashoffset="5.9"/>
<path d="M143.9 85.2l-7.6 4.4" fill="none" stroke="#000" stroke-width=".21" stroke-dasharray="6.3 1.3 1.3 1.3 1.3 1.3" stroke-dashoffset="5.2"/>
<path d="M136.3 89.6l9.7-5.6" fill="none" stroke="#000" stroke-width=".21" stroke-dasharray="6.3 1.3 1.3 1.3 1.3 1.3" stroke-dashoffset="3.9"/>
<path d="M136.6 89.8l9.6-5.5" fill="none" stroke="#000" stroke-width=".21" stroke-dasharray="6.3 1.3 1.3 1.3 1.3 1.3" stroke-dashoffset="4"/>
<path d="M153.4 79.7l6.1-3.5" fill="none" stroke="#000" stroke-width=".21" stroke-dasharray="6.3 1.3 1.3 1.3 1.3 1.3" stroke-dashoffset="3.5"/>
<path d="M143.5 111.1l19.4-11.2M165.5 136.8l19.5-11.2" fill="none" stroke="#000" stroke-width=".21" stroke-dasharray="6.3 1.3 1.3 1.3 1.3 1.3" stroke-dashoffset="4.7"/>
<g font-size="8.5">
<text x="351.3" y="259">B</text>
<text x="410" y="258.9">1</text>
</g>
<g font-size="8.1">
<text x="51.7" y="9.3">4</text>
<text x="159.7" y="9.3">3</text>
<text x="267.6" y="9.3">2</text>
<text x="375.6" y="9.3">1</text>
<text x="4" y="76">B</text>
<text x="423.1" y="76">B</text>
<text x="3.3" y="215.7">A</text>
<text x="422.4" y="215.7">A</text>
<text x="51.7" y="276">4</text>
<text x="159.7" y="276">3</text>
<text x="267.6" y="276">2</text>
<text x="375.6" y="276">1</text>
</g>
<g font-size="5.6">
<text x="350.2" y="236.4">ENCODER MOUNT-</text>
<text x="350.2" y="242.1">PERMOBIL F3</text>
</g>
<g font-size="4.7">
<text x="8.1" y="136.1" transform="rotate(-90 8.1 136.1)">IF IN DOUBT, ASK!</text>
<text x="427.1" y="180.8" transform="rotate(-90 427.1 180.8)">IF IN DOUBT, ASK!</text>
</g>
<g font-size="4.2">
<text x="129.9" y="37.4">3</text>
<text x="147.5" y="37.4">7</text>
<text x="165.1" y="37.4">2</text>
<text x="129.9" y="42.8">1</text>
<text x="147.5" y="42.8">1</text>
<text x="165.1" y="42.8">1</text>
<text x="77.3" y="86.1">5</text>
<text x="77.3" y="91.5">1</text>
<text x="77.3" y="104">4</text>
<text x="77.3" y="109.4">4</text>
<text x="77.3" y="128.3">8</text>
<text x="77.3" y="133.7">4</text>
<text x="254.6" y="141.2">6</text>
<text x="254.6" y="146.6">3</text>
<text x="254.4" y="166.9">1</text>
<text x="254.4" y="172.3">1</text>
<text x="13.4" y="180.6">ITEM NO.</text>
<text x="36.1" y="180.6">PART NUMBER</text>
<text x="83" y="180.6">DESCRIPTION</text>
<text x="127.6" y="180.6">QTY.</text>
<text x="21.2" y="188.3">1</text>
<text x="32.6" y="188.3">472-00100</text>
<text x="71.7" y="186.2">ENCODER MOUNT ARM-</text>
<text x="83.4" y="190.3">PERMOBIL F3</text>
<text x="131" y="188.3">1</text>
<text x="21.2" y="198">2</text>
<text x="32.6" y="198">417-00011</text>
<text x="78.7" y="195.9">ENCODER WHEEL</text>
<text x="131" y="198">1</text>
<text x="75.6" y="200">ADAPTER- PERMOBIL</text>
<text x="21.2" y="207.6">3</text>
<text x="32.6" y="207.6">417-00010</text>
<text x="73.1" y="207.6">ENCODER PCB MOUNT</text>
<text x="131" y="207.6">1</text>
<text x="21.2" y="217">4</text>
<text x="32.6" y="217">438-00010</text>
<text x="79.4" y="217">SCREW- #2 X 3/8</text>
<text x="131" y="217">4</text>
<text x="77.4" y="224.5">ENCODER BOARD,</text>
<text x="21.2" y="230.7">5</text>
<text x="32.6" y="230.7">230-00007</text>
<text x="78.9" y="232.7">B09QYC916Q OR</text>
<text x="81.6" y="228.6">AMAZON ASIN</text>
<text x="131" y="230.7">1</text>
<text x="148.4" y="228.7">NOTES:</text>
<text x="148.4" y="232.9">1.</text>
<text x="158.4" y="232.9">LEFT SIDE SHOWN, DESIGN IS SYMMETRICAL</text>
<text x="83.8" y="236.8">EQUIVALENT</text>
<text x="148.4" y="237">2.</text>
<text x="158.4" y="237">APPLY GLUE TO MAGNET (7) WHEN INSTALLING</text>
<text x="21.2" y="244.4">6</text>
<text x="32.6" y="244.4">457-00005</text>
<text x="73.8" y="244.4">CABLE TIE MOUNT- 1/4</text>
<text x="131" y="244.4">3</text>
<text x="148.4" y="245.4">3.</text>
<text x="158.4" y="241.2">INTO WHEEL ADAPTER (2)</text>
<text x="158.4" y="245.4">WHEEL ADAPTER (2) PRESSES ONTO CENTER</text>
<text x="73.1" y="251.9">NEODYMIUM MAGNET,</text>
<text x="158.4" y="249.5">BOLT OF WHEEL</text>
<text x="21.2" y="253.9">7</text>
<text x="32.6" y="253.9">462-00003</text>
<text x="85.5" y="256">Ø1/4 X 1/8</text>
<text x="131" y="253.9">1</text>
<text x="148.4" y="253.7">4.</text>
<text x="158.4" y="253.7">ROUTE WIRING THROUGH SLOT AND ALONG</text>
<text x="158.4" y="257.9">OUTSIDE SURFACE OF BRACKETRY, SECURING</text>
<text x="372.1" y="255.9">992-00020</text>
<text x="21.3" y="263.5">8</text>
<text x="32.6" y="263.5">445-00003</text>
<text x="78.9" y="263.5">WASHER, #2 FLAT</text>
<text x="131" y="263.5">4</text>
<text x="158.4" y="262.1">WITH ZIP TIES</text>
</g>
<g font-size="3.9">
<text x="348.6" y="17.2">REVISIONS</text>
<text x="300.7" y="23.2">REV.</text>
<text x="338.3" y="23.2">DESCRIPTION</text>
<text x="399.1" y="23.2">DATE</text>
<text x="303.7" y="29.2">1</text>
<text x="336.5" y="29.2">INITIAL RELEASE</text>
<text x="395.7" y="29.2">6/2/2023</text>
</g>
<g font-size="3.4">
<text x="350.2" y="229.5">TITLE:</text>
<text x="351.1" y="251.6">SIZE</text>
<text x="359.9" y="251.6">DWG. NO.</text>
<text x="408.9" y="251.7">REV</text>
<text x="351.2" y="265.2">SCALE: 1:2</text>
<text x="370.1" y="265.3">WEIGHT: N/A</text>
<text x="396.9" y="265.2">SHEET 1 OF 1</text>
</g>
<g font-size="3.2">
<text x="15.1" y="17.5">DRG NO. 992-00020</text>
<text x="285.5" y="251.7">N/A</text>
</g>
<g font-size="2.5">
<text x="317.7" y="225">K.GRUESCHOW</text>
<text x="337.8" y="225">6/2/2023</text>
</g>
<text font-size="2.4" x="272.2" y="225">UNLESS OTHERWISE SPECIFIED:</text>
<g font-size="2.2">
<text x="318.7" y="220.3">NAME</text>
<text x="340.4" y="220.3">DATE</text>
<text x="307.3" y="225">DRAWN</text>
<text x="272.2" y="228.8">DIMENSIONS ARE IN MM</text>
<text x="272.2" y="231.5">TOLERANCES:</text>
<text x="272.2" y="239.4">X.X</text>
<text x="272.2" y="234.1">ANGULAR:</text>
<text x="272.2" y="236.8">X</text>
<text x="277.2" y="236.8">=</text>
<text x="277.3" y="239.4">=</text>
<text x="281.9" y="236.8">0.5</text>
<text x="281.9" y="239.4">0.2</text>
<text x="285.9" y="234.1">2</text>
<text x="272.2" y="242.1">X.XX =</text>
<text x="282" y="242.1">0.1</text>
</g>
<g font-size="2.1">
<text x="310.5" y="232">APPROVAL OF DRAWING RELEASES</text>
<text x="314.3" y="229.9">SEE ECOS FOR REVIEW AND</text>
<text x="313.9" y="243.6">DO NOT SCALE DRAWING</text>
</g>
<g font-size="2">
<text x="309.2" y="238.9">TOLERANCING PER: ASME Y14.5M-1994</text>
<text x="317.3" y="236.4">INTERPRET GEOMETRIC</text>
<text x="272.2" y="248">MATERIAL</text>
<text x="309.1" y="251.9">THE INFORMATION CONTAINED IN THIS</text>
<text x="312.1" y="248.4">PROPRIETARY AND CONFIDENTIAL</text>
<text x="309.1" y="254.4">DRAWING IS THE SOLE PROPERTY OF</text>
<text x="309.1" y="256.9">PATRONESS, LLC. ANY REPRODUCTION</text>
<text x="272.3" y="258.5">FINISH</text>
<text x="309.1" y="259.5">IN PART OR AS A WHOLE WITHOUT THE</text>
<text x="309.1" y="262">WRITTEN PERMISSION OF</text>
<text x="309.1" y="264.5">PATRONESS, LLC. IS PROHIBITED.</text>
</g>
</svg>
